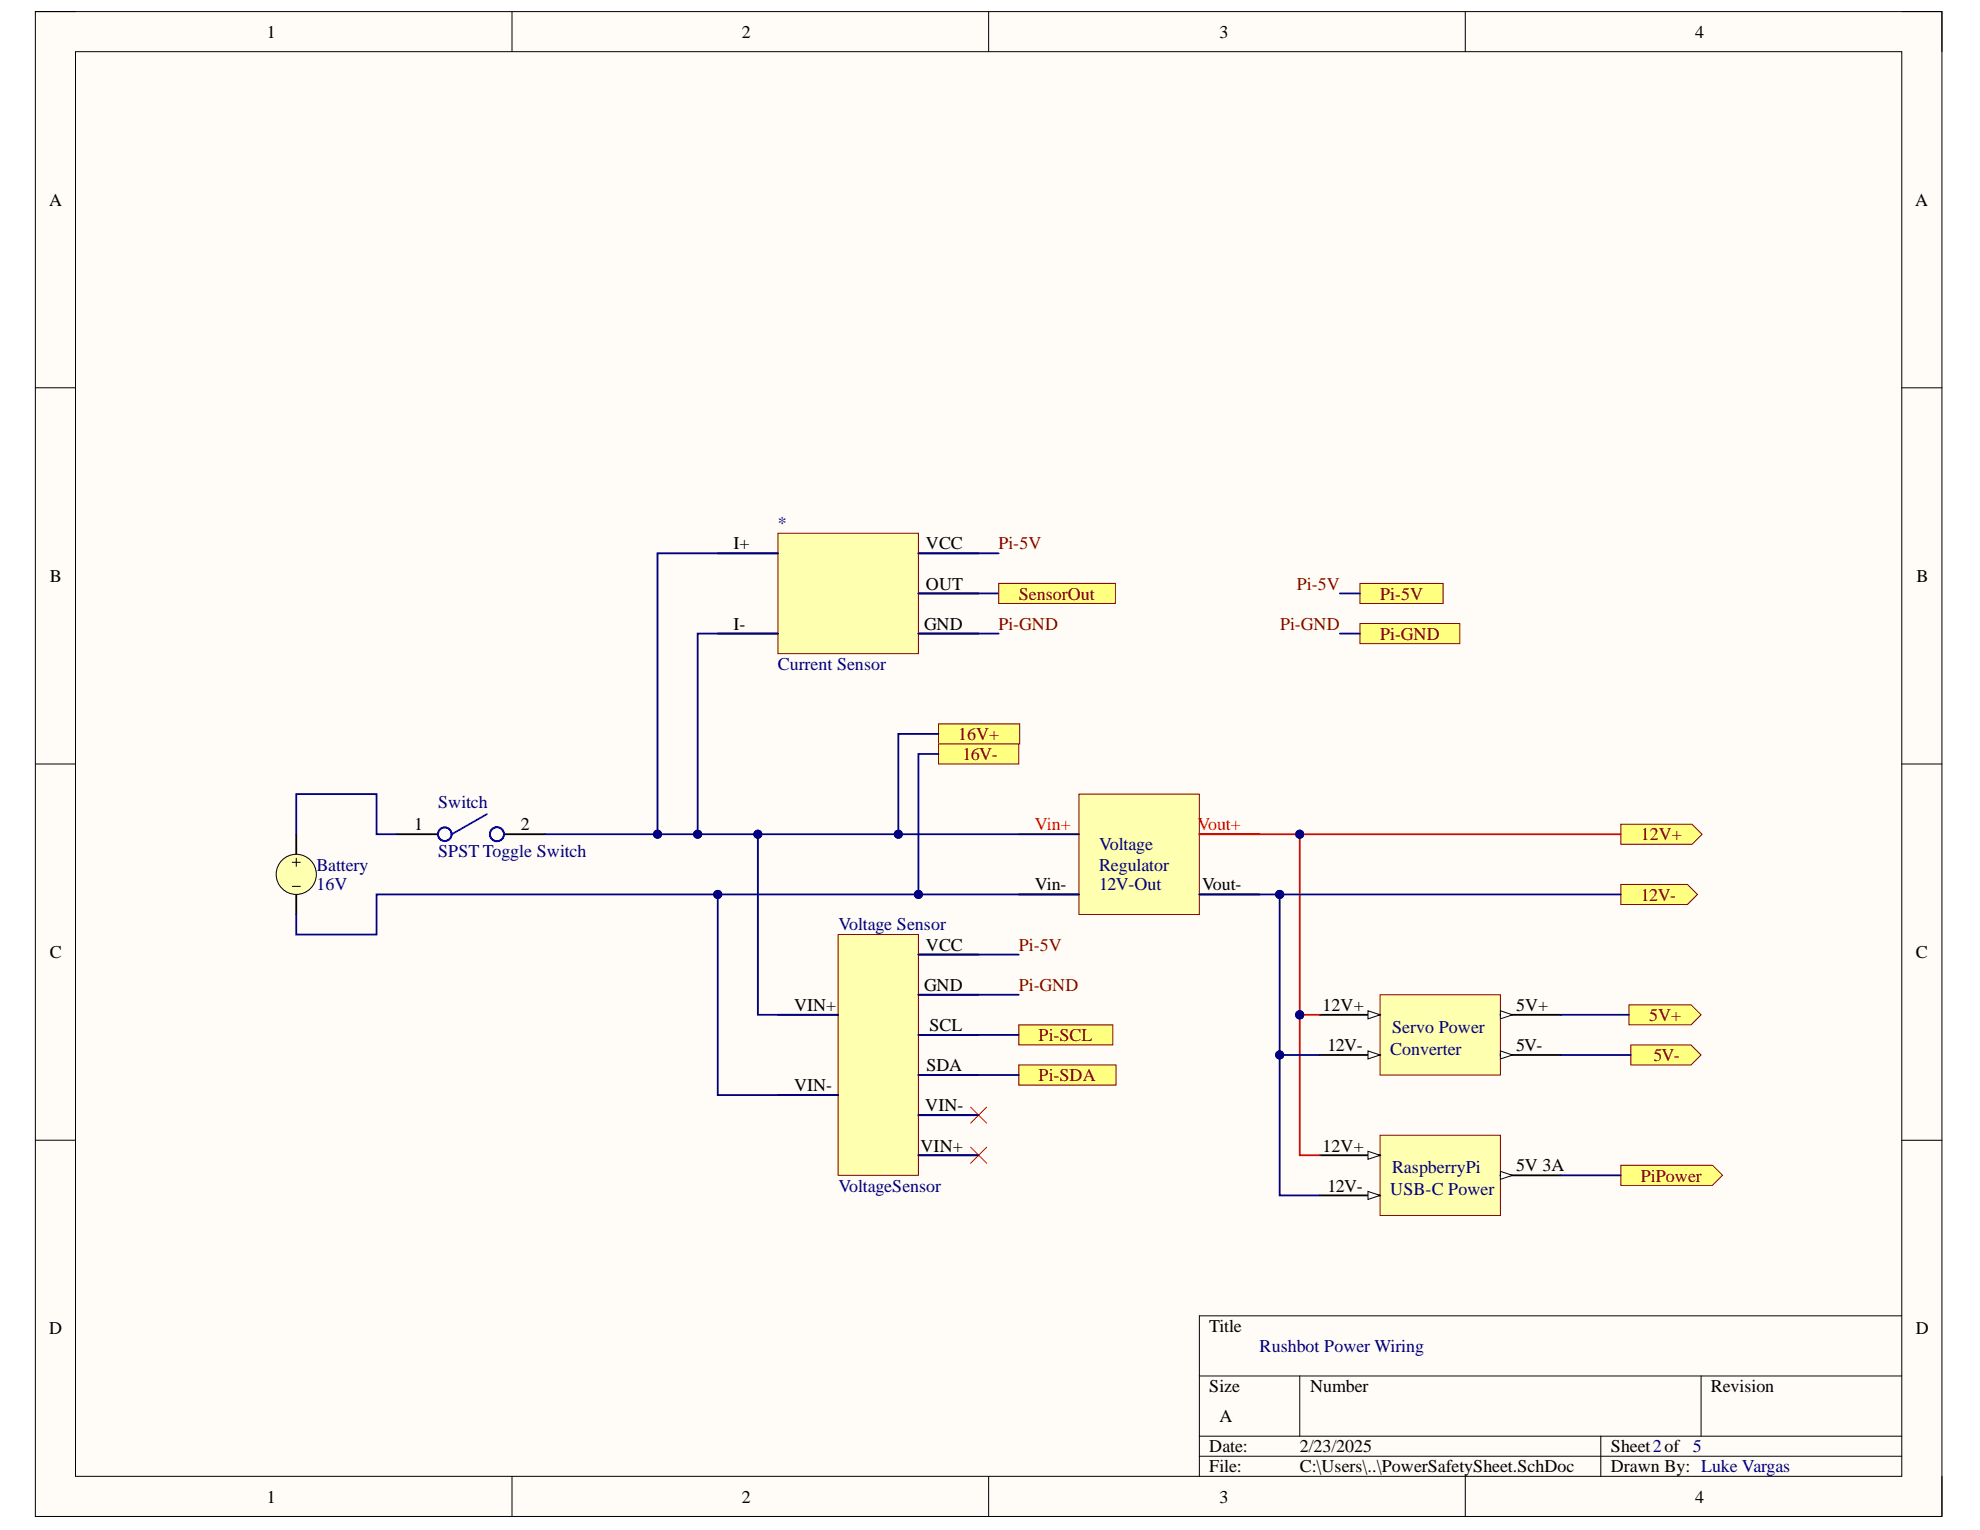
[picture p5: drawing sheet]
<svg xmlns="http://www.w3.org/2000/svg" width="279mm" height="216mm" viewBox="0 0 279 216" stroke-linecap="round" stroke-linejoin="round" font-family="sans-serif">
<path d="M5 1.6h269v212.4h-269z" fill-rule="evenodd" fill="#fffcf8"/>
<path d="M5 1.6h269v212.4h-269z" fill="none" stroke="#000" stroke-width=".14"/>
<path d="M10.7 7.3h257.7v201h-257.7z" fill-rule="evenodd" fill="#fffcf8"/>
<g fill="none" stroke="#000" stroke-width=".14">
<path d="M5 1.6h5.7M10.7 7.3h257.7v201h-257.7zM72.2 1.6v5.7M139.5 1.6v5.7M206.8 1.6v5.7M268.4 1.6h5.6v5.7M5 54.7h5.7M268.4 54.7h5.6M5 107.8h5.7M268.4 107.8h5.6M5 160.9h5.7M268.4 160.9h5.6"/>
<path d="M169.2 194.2h99.2M183.4 194.2v8.5M240 194.2v8.5M268.4 185.7h-99.2v22.6M72.2 208.3v5.7M139.5 208.3v5.7M169.2 202.7h99.2M169.2 205.5h99.2M206.8 208.3v5.7M225.9 202.7v5.6M274 208.3v5.7"/>
</g>
<path d="M41.8 117.7v2.9M41.8 126.2v2.8" fill="none" stroke="#000" stroke-width=".25"/>
<circle cx="41.8" cy="123.4" r="2.83" fill="#ffffb0"/>
<g fill="none" stroke="#000" stroke-width=".14">
<path d="M41.2 121.7h1.2M41.2 125.1h1.2M41.8 121.1v1.2"/>
<circle cx="41.8" cy="123.4" r="2.83"/>
</g>
<path d="M152.3 112.1h16.9v16.9h-16.9z" fill-rule="evenodd" fill="#ffffb0"/>
<path d="M152.3 112.1h16.9v16.9h-16.9z" fill="none" stroke="#800000" stroke-width=".14"/>
<path d="M143.8 117.7h8.5M169.2 117.7h8.5" fill="none" stroke="#f00" stroke-width=".25"/>
<path d="M56 117.7h5.6M71.3 117.7h5.6M143.8 126.2h8.5M169.2 126.2h8.5" fill="none" stroke="#000" stroke-width=".25"/>
<g fill="none" stroke="#00f" stroke-width=".25">
<path d="M68.7 114.9l-4.9 2.8"/>
<circle cx="62.8" cy="117.7" r=".96"/>
<circle cx="70.1" cy="117.7" r=".99"/>
</g>
<path d="M228.7 116.3h10.1l1.4 1.4-1.4 1.4h-10.1z" fill-rule="evenodd" fill="#ffff80"/>
<path d="M228.7 116.3h10.1l1.4 1.4-1.4 1.4h-10.1z" fill="none" stroke="#800000" stroke-width=".14"/>
<path d="M228.7 124.8h9.4l1.4 1.4-1.4 1.4h-9.4z" fill-rule="evenodd" fill="#ffff80"/>
<path d="M228.7 124.8h9.4l1.4 1.4-1.4 1.4h-9.4z" fill="none" stroke="#800000" stroke-width=".14"/>
<path d="M229.9 141.8h8.7l1.4 1.4-1.4 1.4h-8.7z" fill-rule="evenodd" fill="#ffff80"/>
<path d="M229.9 141.8h8.7l1.4 1.4-1.4 1.4h-8.7z" fill="none" stroke="#800000" stroke-width=".14"/>
<path d="M230.1 147.5h8.5l1.4 1.4-1.4 1.4h-8.5z" fill-rule="evenodd" fill="#ffff80"/>
<path d="M230.1 147.5h8.5l1.4 1.4-1.4 1.4h-8.5z" fill="none" stroke="#800000" stroke-width=".14"/>
<path d="M194.7 160.2h17v11.3h-17z" fill-rule="evenodd" fill="#ffffb0"/>
<path d="M194.7 160.2h17v11.3h-17z" fill="none" stroke="#800000" stroke-width=".14"/>
<path d="M186.2 163h8.5" fill="none" stroke="#000" stroke-width=".25"/>
<path d="M193 162.5l1.7 .5-1.7 .6z" fill="#f8fcff"/>
<path d="M193 162.5l1.7 .5-1.7 .6z" fill="none" stroke="#000" stroke-width=".14"/>
<path d="M186.2 168.7h8.5" fill="none" stroke="#000" stroke-width=".25"/>
<path d="M193 168.1l1.7 .6-1.7 .6z" fill="#f8fcff"/>
<path d="M193 168.1l1.7 .6-1.7 .6z" fill="none" stroke="#000" stroke-width=".14"/>
<path d="M211.7 165.9h8.5" fill="none" stroke="#000" stroke-width=".25"/>
<path d="M211.7 165.3l1.7 .6-1.7 .5z" fill="#f8fcff"/>
<path d="M211.7 165.3l1.7 .6-1.7 .5z" fill="none" stroke="#000" stroke-width=".14"/>
<path d="M194.7 140.4h17v11.3h-17z" fill-rule="evenodd" fill="#ffffb0"/>
<path d="M194.7 140.4h17v11.3h-17z" fill="none" stroke="#800000" stroke-width=".14"/>
<path d="M186.2 143.2h8.5" fill="none" stroke="#000" stroke-width=".25"/>
<path d="M193 142.6l1.7 .6-1.7 .6z" fill="#f8fcff"/>
<path d="M193 142.6l1.7 .6-1.7 .6z" fill="none" stroke="#000" stroke-width=".14"/>
<path d="M186.2 148.9h8.5" fill="none" stroke="#000" stroke-width=".25"/>
<path d="M193 148.3l1.7 .6-1.7 .5z" fill="#f8fcff"/>
<path d="M193 148.3l1.7 .6-1.7 .5z" fill="none" stroke="#000" stroke-width=".14"/>
<path d="M211.7 143.2h8.5" fill="none" stroke="#000" stroke-width=".25"/>
<path d="M211.7 142.6l1.7 .6-1.7 .6z" fill="#f8fcff"/>
<path d="M211.7 142.6l1.7 .6-1.7 .6z" fill="none" stroke="#000" stroke-width=".14"/>
<path d="M211.7 148.9h8.5" fill="none" stroke="#000" stroke-width=".25"/>
<path d="M211.7 148.3l1.7 .6-1.7 .5z" fill="#f8fcff"/>
<path d="M211.7 148.3l1.7 .6-1.7 .5z" fill="none" stroke="#000" stroke-width=".14"/>
<path d="M228.7 164.4h13l1.4 1.5-1.4 1.4h-13z" fill-rule="evenodd" fill="#ffff80"/>
<path d="M228.7 164.4h13l1.4 1.5-1.4 1.4h-13z" fill="none" stroke="#800000" stroke-width=".14"/>
<path d="M132.4 102.1h11.5v2.9h-11.5z" fill-rule="evenodd" fill="#ffff80"/>
<path d="M132.4 102.1h11.5v2.9h-11.5z" fill="none" stroke="#800000" stroke-width=".14"/>
<path d="M132.4 105h11.4v2.8h-11.4z" fill-rule="evenodd" fill="#ffff80"/>
<path d="M132.4 105h11.4v2.8h-11.4z" fill="none" stroke="#800000" stroke-width=".14"/>
<path d="M109.8 75.2h19.8v17h-19.8z" fill-rule="evenodd" fill="#ffffb0"/>
<path d="M109.8 75.2h19.8v17h-19.8z" fill="none" stroke="#800000" stroke-width=".14"/>
<path d="M101.3 78.1h8.5M129.6 78.1h8.5M101.3 89.4h8.5M129.6 83.7h8.5M129.6 89.4h8.5" fill="none" stroke="#000" stroke-width=".25"/>
<path d="M118.3 131.9h11.3v34h-11.3z" fill-rule="evenodd" fill="#ffffb0"/>
<path d="M118.3 131.9h11.3v34h-11.3z" fill="none" stroke="#800000" stroke-width=".14"/>
<path d="M129.6 134.7h8.5M109.8 143.2h8.5M109.8 154.5h8.5M129.6 140.4h8.5M129.6 146h8.5M129.6 151.7h8.5M129.6 157.4h8.5M129.6 163h8.5" fill="none" stroke="#000" stroke-width=".25"/>
<path d="M183.4 143.2v19.8h2.8" fill="none" stroke="#f00" stroke-width=".25"/>
<circle cx="183.4" cy="143.2" r=".57" fill="#000080"/>
<circle cx="183.4" cy="143.2" r=".57" fill="none" stroke="#000080" stroke-width=".14"/>
<path d="M183.4 117.7v25.5" fill="none" stroke="#f00" stroke-width=".25"/>
<circle cx="183.4" cy="117.7" r=".57" fill="#000080"/>
<circle cx="183.4" cy="117.7" r=".57" fill="none" stroke="#000080" stroke-width=".14"/>
<circle cx="183.4" cy="143.2" r=".57" fill="#000080"/>
<circle cx="183.4" cy="143.2" r=".57" fill="none" stroke="#000080" stroke-width=".14"/>
<path d="M183.4 143.2h2.8" fill="none" stroke="#f00" stroke-width=".25"/>
<circle cx="183.4" cy="143.2" r=".57" fill="#000080"/>
<circle cx="183.4" cy="143.2" r=".57" fill="none" stroke="#000080" stroke-width=".14"/>
<path d="M186.2 148.9h-5.6v19.8h5.6" fill="none" stroke="#000080" stroke-width=".25"/>
<circle cx="180.6" cy="148.9" r=".57" fill="#000080"/>
<circle cx="180.6" cy="148.9" r=".57" fill="none" stroke="#000080" stroke-width=".14"/>
<path d="M180.6 126.2v22.7M220.2 143.2h9.7M220.2 148.9h9.9M220.2 165.9h8.5" fill="none" stroke="#000080" stroke-width=".25"/>
<circle cx="180.6" cy="126.2" r=".57" fill="#000080"/>
<circle cx="180.6" cy="126.2" r=".57" fill="none" stroke="#000080" stroke-width=".14"/>
<circle cx="180.6" cy="148.9" r=".57" fill="#000080"/>
<circle cx="180.6" cy="148.9" r=".57" fill="none" stroke="#000080" stroke-width=".14"/>
<path d="M41.8 117.7v-5.6h11.3v5.6h2.9M132.4 103.6h-5.6v14.1" fill="none" stroke="#000080" stroke-width=".25"/>
<circle cx="126.8" cy="117.7" r=".57" fill="#000080"/>
<circle cx="126.8" cy="117.7" r=".57" fill="none" stroke="#000080" stroke-width=".14"/>
<path d="M132.4 106.4h-2.8v19.8" fill="none" stroke="#000080" stroke-width=".25"/>
<circle cx="129.6" cy="126.2" r=".57" fill="#000080"/>
<circle cx="129.6" cy="126.2" r=".57" fill="none" stroke="#000080" stroke-width=".14"/>
<path d="M169.2 126.2h59.5" fill="none" stroke="#000080" stroke-width=".25"/>
<circle cx="180.6" cy="126.2" r=".57" fill="#000080"/>
<circle cx="180.6" cy="126.2" r=".57" fill="none" stroke="#000080" stroke-width=".14"/>
<path d="M169.2 117.7h59.5" fill="none" stroke="#f00" stroke-width=".25"/>
<circle cx="183.4" cy="117.7" r=".57" fill="#000080"/>
<circle cx="183.4" cy="117.7" r=".57" fill="none" stroke="#000080" stroke-width=".14"/>
<path d="M152.3 126.2h-99.2v5.7h-11.3v-2.9" fill="none" stroke="#000080" stroke-width=".25"/>
<circle cx="101.3" cy="126.2" r=".57" fill="#000080"/>
<circle cx="101.3" cy="126.2" r=".57" fill="none" stroke="#000080" stroke-width=".14"/>
<circle cx="129.6" cy="126.2" r=".57" fill="#000080"/>
<circle cx="129.6" cy="126.2" r=".57" fill="none" stroke="#000080" stroke-width=".14"/>
<path d="M109.8 89.4h-11.4v28.3" fill="none" stroke="#000080" stroke-width=".25"/>
<circle cx="98.4" cy="117.7" r=".57" fill="#000080"/>
<circle cx="98.4" cy="117.7" r=".57" fill="none" stroke="#000080" stroke-width=".14"/>
<path d="M109.8 78.1h-17v39.6" fill="none" stroke="#000080" stroke-width=".25"/>
<circle cx="92.8" cy="117.7" r=".57" fill="#000080"/>
<circle cx="92.8" cy="117.7" r=".57" fill="none" stroke="#000080" stroke-width=".14"/>
<path d="M106.9 117.7v25.5h11.4" fill="none" stroke="#000080" stroke-width=".25"/>
<circle cx="106.9" cy="117.7" r=".57" fill="#000080"/>
<circle cx="106.9" cy="117.7" r=".57" fill="none" stroke="#000080" stroke-width=".14"/>
<path d="M101.3 126.2v28.3h17" fill="none" stroke="#000080" stroke-width=".25"/>
<circle cx="101.3" cy="126.2" r=".57" fill="#000080"/>
<circle cx="101.3" cy="126.2" r=".57" fill="none" stroke="#000080" stroke-width=".14"/>
<path d="M76.9 117.7h75.4" fill="none" stroke="#000080" stroke-width=".25"/>
<circle cx="92.8" cy="117.7" r=".57" fill="#000080"/>
<circle cx="92.8" cy="117.7" r=".57" fill="none" stroke="#000080" stroke-width=".14"/>
<circle cx="98.4" cy="117.7" r=".57" fill="#000080"/>
<circle cx="98.4" cy="117.7" r=".57" fill="none" stroke="#000080" stroke-width=".14"/>
<circle cx="106.9" cy="117.7" r=".57" fill="#000080"/>
<circle cx="106.9" cy="117.7" r=".57" fill="none" stroke="#000080" stroke-width=".14"/>
<circle cx="126.8" cy="117.7" r=".57" fill="#000080"/>
<circle cx="126.8" cy="117.7" r=".57" fill="none" stroke="#000080" stroke-width=".14"/>
<path d="M143.8 144.6h13.2v2.8h-13.2z" fill-rule="evenodd" fill="#ffff80"/>
<path d="M143.8 144.6h13.2v2.8h-13.2z" fill="none" stroke="#800000" stroke-width=".14"/>
<path d="M143.8 150.3h13.7v2.8h-13.7z" fill-rule="evenodd" fill="#ffff80"/>
<path d="M143.8 150.3h13.7v2.8h-13.7z" fill="none" stroke="#800000" stroke-width=".14"/>
<path d="M137 156.2l2.2 2.3M139.2 156.2l-2.2 2.3M137 161.9l2.2 2.3M139.2 161.9l-2.2 2.3" fill="none" stroke="#f00" stroke-width=".14"/>
<path d="M129.6 78.1h11.3M129.6 134.7h14.2M129.6 157.4h8.5M129.6 146h14.2M129.6 151.7h14.2M129.6 140.4h14.2M129.6 163h8.5" fill="none" stroke="#000080" stroke-width=".25"/>
<path d="M191.9 82.3h11.7v2.9h-11.7z" fill-rule="evenodd" fill="#ffff80"/>
<path d="M191.9 82.3h11.7v2.9h-11.7z" fill="none" stroke="#800000" stroke-width=".14"/>
<path d="M191.9 88h14.1v2.8h-14.1z" fill-rule="evenodd" fill="#ffff80"/>
<path d="M191.9 88h14.1v2.8h-14.1z" fill="none" stroke="#800000" stroke-width=".14"/>
<path d="M129.6 83.7h11.3M129.6 89.4h11.3" fill="none" stroke="#000080" stroke-width=".25"/>
<path d="M140.9 82.3h16.5v2.9h-16.5z" fill-rule="evenodd" fill="#ffff80"/>
<path d="M140.9 82.3h16.5v2.9h-16.5z" fill="none" stroke="#800000" stroke-width=".14"/>
<path d="M189.1 83.7h2.8M189.1 89.4h2.8" fill="none" stroke="#000080" stroke-width=".25"/>
<g font-size="2.5">
<text x="37.6" y="5.3">1</text>
<text x="104.7" y="5.3">2</text>
<text x="172.1" y="5.3">3</text>
<text x="239.2" y="5.3">4</text>
<text x="6.9" y="29">A</text>
<text x="270.3" y="29">A</text>
<text x="103.5" y="77.5">I+</text>
<text x="130.7" y="77.5">VCC</text>
<text x="7" y="82.1">B</text>
<text x="130.7" y="83.2">OUT</text>
<text x="270.4" y="82.1">B</text>
<text x="103.5" y="88.9">I-</text>
<text x="130.4" y="88.9">GND</text>
<text x="58.4" y="117.2">1</text>
<text x="73.5" y="117.2">2</text>
<text x="146" y="125.6">Vin-</text>
<text x="169.6" y="125.6">Vout-</text>
<text x="7" y="135.2">C</text>
<text x="130.7" y="134.2">VCC</text>
<text x="270.3" y="135.2">C</text>
<text x="112" y="142.6">VIN+</text>
<text x="130.4" y="139.8">GND</text>
<text x="186.6" y="142.6">12V+</text>
<text x="213.9" y="142.6">5V+</text>
<text x="131.2" y="145.5">SCL</text>
<text x="187.3" y="148.3">12V-</text>
<text x="213.9" y="148.3">5V-</text>
<text x="112" y="154">VIN-</text>
<text x="130.7" y="151.2">SDA</text>
<text x="130.6" y="156.8">VIN-</text>
<text x="129.9" y="162.5">VIN+</text>
<text x="186.6" y="162.5">12V+</text>
<text x="213.9" y="165.3">5V 3A</text>
<text x="187.3" y="168.2">12V-</text>
<text x="6.9" y="188.3">D</text>
<text x="170.6" y="188">Title</text>
<text x="270.3" y="188.3">D</text>
<text x="170.6" y="196.4">Size</text>
<text x="184.9" y="196.4">Number</text>
<text x="241.4" y="196.4">Revision</text>
<text x="172.1" y="200.7">A</text>
<text x="170.6" y="204.9">Date:</text>
<text x="170.6" y="207.7">File:</text>
<text x="183.4" y="204.9">2/23/2025</text>
<text x="183.4" y="207.7">C:\Users\..\PowerSafetySheet.SchDoc</text>
<text x="227.3" y="204.9">Sheet2of 5</text>
<text x="227.3" y="207.7">Drawn By: Luke Vargas</text>
<text x="37.6" y="212">1</text>
<text x="104.7" y="212">2</text>
<text x="172.1" y="212">3</text>
<text x="239.2" y="212">4</text>
</g>
<g font-size="2.5" fill="#000080">
<text x="109.8" y="74.7">*</text>
<text x="109.8" y="94.5">Current Sensor</text>
<text x="61.8" y="114.1">Switch</text>
<text x="155.1" y="120">Voltage</text>
<text x="44.6" y="122.8">Battery</text>
<text x="44.6" y="125.6">16V</text>
<text x="61.8" y="121">SPST Toggle Switch</text>
<text x="155.1" y="122.8">Regulator</text>
<text x="155.1" y="125.6">12V-Out</text>
<text x="118.3" y="131.3">Voltage Sensor</text>
<text x="196.2" y="148.9">Converter</text>
<text x="196.4" y="145.8">Servo Power</text>
<text x="196.4" y="165.5">RaspberryPi</text>
<text x="118.3" y="168.2">VoltageSensor</text>
<text x="196.2" y="168.7">USB-C Power</text>
<text x="177.8" y="190.7">Rushbot Power Wiring</text>
</g>
<g font-size="2.5" fill="#800000">
<text x="140.9" y="77.5">Pi-5V</text>
<text x="183" y="83.2">Pi-5V</text>
<text x="140.9" y="88.9">Pi-GND</text>
<text x="143.8" y="84.6">SensorOut</text>
<text x="180.6" y="88.9">Pi-GND</text>
<text x="194.7" y="84.6">Pi-5V</text>
<text x="194.7" y="90.3">Pi-GND</text>
<text x="135.2" y="104.4">16V+</text>
<text x="135.8" y="107.3">16V-</text>
<text x="231.5" y="118.5">12V+</text>
<text x="231.5" y="127.1">12V-</text>
<text x="143.8" y="134.2">Pi-5V</text>
<text x="143.8" y="139.8">Pi-GND</text>
<text x="146.5" y="146.9">Pi-SCL</text>
<text x="232.7" y="144.1">5V+</text>
<text x="233.3" y="149.7">5V-</text>
<text x="146.5" y="152.5">Pi-SDA</text>
<text x="231.5" y="166.7">PiPower</text>
</g>
<g font-size="2.5" fill="#f00">
<text x="146" y="117.2">Vin+</text>
<text x="169" y="117.2">Vout+</text>
</g>
</svg>
